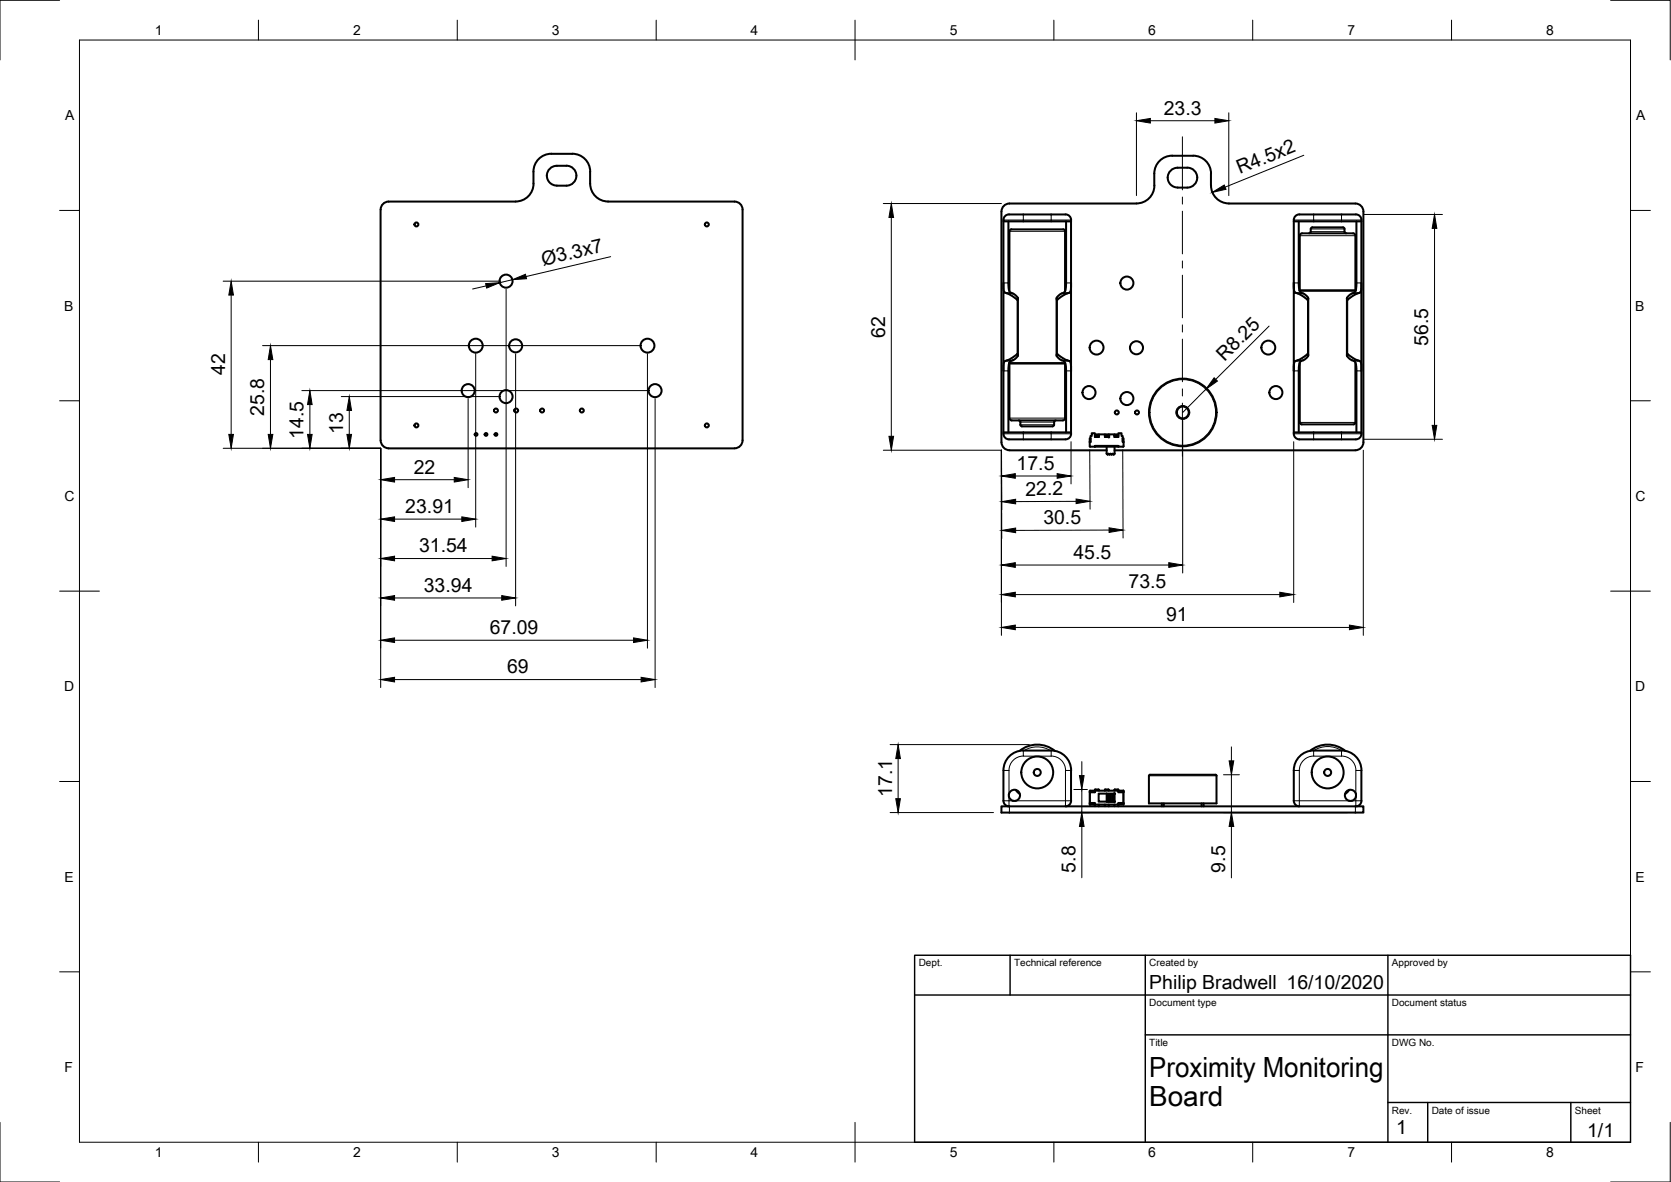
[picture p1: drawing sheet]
<svg xmlns="http://www.w3.org/2000/svg" width="420mm" height="297mm" viewBox="0 0 420 297" stroke-linecap="round" stroke-linejoin="round" font-family="sans-serif">
<!-- layer: Visible -->
<g fill="none" stroke="#000" stroke-width=".51">
<path d="M294.7 39.1h5.3M294.7 39.1a4.5 4.5 0 0 0-4.5 4.5v3M300 39.1a4.5 4.5 0 0 1 4.5 4.5 7.4 7.4 0 0 0 1.1 5.9 4.5 4.5 0 0 0 3.4 1.6M95.7 52.7v58M129.6 50.7h-31.9a2 2 0 0 0-2 2M140 41.7h2.4M140 46.7h2.4M140 41.7a2.49 2.49 0 0 0-2.5 2.5 2.49 2.49 0 0 0 2.5 2.4M142.4 41.6a2.51 2.51 0 0 1 2.5 2.5 2.51 2.51 0 0 1-2.5 2.6M148.4 43.1v3.1M148.4 43.1a4.5 4.5 0 0 0-4.5-4.4l-5.3-.1a4.5 4.5 0 0 0-4.5 4.5 9.9 9.9 0 0 1-.6 5.3 4.5 4.5 0 0 1-3.8 2.2M148.4 46.1a4.5 4.5 0 0 0 4.5 4.5l31.8 .1a2 2 0 0 1 2 2v58"/>
<path d="M251.8 53.2v57.9a2 2 0 0 0 2 2l24.5 .1M252.3 55.3a1.59 1.59 0 0 1 2.1-1.4h12.4a2.69 2.69 0 0 1 2.3 .6l.2 .8M252.3 55.6v53.1a1.63 1.63 0 0 0 2.1 1.7h12.4a2.27 2.27 0 0 0 2.5-1v-.7h-17M252.3 55.3v.3h17v-.3M253.6 55.6v16.1l.1 1.2a.98 .98 0 0 0 .9 .8M254.3 57.6h12a1.2 1.2 0 0 1 1.5 .5M254.3 57.6l-.4 .3-.1 .2v15.1M267.8 58.1v15.1M268.1 55.6l-.1 16.7-.3 1-1.7 1.1-.3 .4v.5l2.7-1.6M269.3 55.6v15.5M285.7 51.1h-31.9a2 2 0 0 0-2 2M290.3 46.6a4.5 4.5 0 0 1-4.5 4.5"/>
<path d="M296.1 42.1h2.4M296.1 42.1a2.49 2.49 0 0 0-2.5 2.5 2.49 2.49 0 0 0 2.5 2.5M298.5 42.1a2.51 2.51 0 0 1 2.5 2.5 2.51 2.51 0 0 1-2.5 2.5h-2.4M309 51.1h31.8a2 2 0 0 1 2 2M325.3 55.3v.3h17M325.3 55.6v15.5M326.6 55.6v15.9l.1 1.4 .5 .7M326.7 53.9h13.2a2.69 2.69 0 0 1 2.2 .6l.2 .8M326.7 53.9a1.41 1.41 0 0 0-1.4 1.4M329.2 58.6l.3-.2 .1-.9a1.01 1.01 0 0 1 1.3-.4h5.8a1.07 1.07 0 0 1 1.4 .4v.7l.4 .4M341.1 55.6v16.1l-.2 1.2a1.05 1.05 0 0 1-1 .9l-1.2 1 .1 .5 1.6-1.1 1.7-.8 .2-.7v-1.6M342.3 55.3v53.4"/>
<path d="M342.8 53.2v57.9a2 2 0 0 1-2 2l-60.6 .1M252.3 71.1l.1 1.8a.85 .85 0 0 0 .8 .8l2.6 1.6 .1-.5-1.3-1.1M255.9 75v14.3M265.7 75v14.3M268.9 73.6l.3-.5 .1-2v22.1l-.1-2-.3-.5M268.9 73.5l-.5 .2M326.8 73.2v-14a1.17 1.17 0 0 1 1.6-.6h10.9a1.24 1.24 0 0 1 1.5 .6v14M326.8 73h14M327.2 73.6l.8 .3 .7 .6 .3 .4-.2 .4-1.3-1-1.3-.6a1.41 1.41 0 0 1-.9-1.9v-.7v22.1l.1-2 .3-.5M329 75v14.3M338.7 75v14.3M252.7 90.7l-.4 .7v1.8"/>
<path d="M253.2 90.6l2.7-1.6v.4l-.1 .3-1.2 .9M253.2 90.5l-.5 .2M253.8 91.3h14M253.8 91.1v14M254.1 90.7l-.4 .6-.1 1.2v16.2M254.6 90.6l-.4 .1M267 90.6l-1.2-1v-.6l2.6 1.6M267 90.6l.5 .1M267.5 90.7l.4 .6 .2 1.5v15.9M267.8 91.1v14M268.4 90.5l.5 .2M269.3 93.2v15.5"/>
<path d="M325.3 93.2v15.5M326.2 90.6l2.6-1.6v.6l-1.2 1M326.2 90.5l-.5 .2M326.8 91.1v15a1.14 1.14 0 0 0 1.5 .5h11a1.18 1.18 0 0 0 1.5-.5v-15M327.2 90.7l-.5 .6-.1 1.5v15.9M327.6 90.6l-.4 .1M340 90.6l.5 .1M340 90.6l-1.1-.9-.2-.3 .1-.4 2.6 1.6M340.5 90.7l.4 .6 .2 1.2v16.2M341.4 90.5l.5 .2M341.9 90.7l.4 .7v1.8M95.7 110.7a2 2 0 0 0 2 2"/>
<path d="M97.7 112.7h87M186.7 110.7a2 2 0 0 1-2 2M253.8 105.1a1.16 1.16 0 0 0 1.6 .5h10.8a1.25 1.25 0 0 0 1.6-.5M256.1 105.6l.4 .3 .1 1 .4 .2M256.9 107.2h7.7M265 106.1v.8l-.3 .2M265.5 105.6l-.4 .5M274 110.2h.2v.9h-.2zM275.3 109.5v-.6h-.8v.7h-.3v1.5h-.2M275.3 109.5h1v.3h-1zM275.3 109.2h1M276.3 109.5v-.3h1.5v.3"/>
<path d="M277.8 109.5h1v.3h-1zM277.8 109.2h1M278.3 112.3v1.7l.2 .2 .3-.2 .2 .2 .3-.2 .2 .2 .3-.2 .2 .2 .3-.2M280.2 109.5v-.3h-1.4v.6M280.2 109.5h1v.3h-1zM280.2 109.2h1M280.2 112.3v1.7M281.2 109.5v-.6h.8v.7h.3l.2 2.6-1.3 .1v-.2h-5.9v.2v-.2h5.9v.2h-7.1l-.1-1.2M282.3 110.2h.2v.9h-.2zM326.7 110.4h13.2a2.27 2.27 0 0 0 2.4-1v-.7h-17a1.47 1.47 0 0 0 1.4 1.7M255.3 198.5l1.1 1.1M256.4 188.7a7 7 0 0 1 8.8 0"/>
<path d="M257.3 188.6h7M257.3 188.6a5 5 0 0 0-5 5v7.6a1.41 1.41 0 0 0 1.4 1.4M264.3 188.6a5 5 0 0 1 5 5v7.6a1.41 1.41 0 0 1-1.4 1.4M274 199.1h1.3v-.4h5.9v.4h1.3M274 199l.1 .1M275.3 198.7h-1.3v3.2M275.3 198.5v.5M275.3 198.5h1M276.3 198.5v.2M277.8 198.5h1M277.8 198.5v.2M278.3 199.4h-2.1v2.1h2.1"/>
<path d="M278.3 199.4h1.9v2.1h-1.9M278.3 199.4v2.1M278.8 198.5v.2M280.2 198.5v.2M280.2 198.5h1M281.2 199v-.3h1.3v3.2M281.2 198.5v.2M282.5 199l-.1 .1M289 194.8l15.2-.1a1.54 1.54 0 0 1 1.7 .3v6.9h-17zM329.4 188.7a7 7 0 0 1 8.9 0M330.3 188.6h7M330.3 188.6a5 5 0 0 0-5 5v7.6a1.41 1.41 0 0 0 1.4 1.4"/>
<path d="M337.3 188.6a5 5 0 0 1 5 5v7.6a1.41 1.41 0 0 1-1.4 1.4M339.3 198.5l-1.1 1.1M340.9 199.5v.7M340.9 199.5a1.41 1.41 0 0 0-2.2-.8 1.41 1.41 0 0 0 0 2.3 1.41 1.41 0 0 0 2.2-.8M251.8 202.6h91v1.6h-91zM254.7 201.2h.7M255.4 201.2a1.41 1.41 0 0 0 .8-2.1 1.41 1.41 0 0 0-2.3 0 1.41 1.41 0 0 0 .8 2.1M274 201.8h.2M274 201.9v.3h1.3v-.3M274.1 201.8l-.1 .1M274.2 201.8h1.1v.4h5.9v-.4h1.3M275.3 202.2v.3"/>
<path d="M275.3 202.5v.1M276.3 202.2v.3M276.3 202.5v.1M277.8 202.2v.4M278.8 202.2v.3M278.8 202.5v.1M280.2 202.2v.4M281.2 201.9v.6M281.2 202.5v.1M282.4 201.8l.1 .1M282.5 201.9v.3h-1.3M292.1 201.9v.7"/>
<path d="M292.6 201.9v.7M302.1 201.9v.7M302.6 201.9v.7"/>
<circle cx="104.7" cy="56.4" r=".5"/>
<circle cx="177.7" cy="56.4" r=".5"/>
<circle cx="127.2" cy="70.7" r="1.64"/>
<circle cx="283.3" cy="71.1" r="1.64"/>
<circle cx="117.7" cy="98.2" r="1.64"/>
<circle cx="119.6" cy="86.9" r="1.75"/>
<circle cx="127.2" cy="99.7" r="1.64"/>
<circle cx="129.7" cy="86.9" r="1.64"/>
<circle cx="162.8" cy="86.9" r="1.75"/>
<circle cx="164.7" cy="98.2" r="1.64"/>
<circle cx="273.8" cy="98.7" r="1.64"/>
<circle cx="275.7" cy="87.4" r="1.75"/>
<circle cx="285.8" cy="87.4" r="1.64"/>
<circle cx="318.9" cy="87.4" r="1.75"/>
<circle cx="320.8" cy="98.7" r="1.64"/>
<circle cx="104.7" cy="106.9" r=".5"/>
<circle cx="119.7" cy="109.2" r=".35"/>
<circle cx="122.2" cy="109.2" r=".35"/>
<circle cx="124.7" cy="109.2" r=".35"/>
<circle cx="124.7" cy="103.2" r=".5"/>
<circle cx="129.8" cy="103.2" r=".5"/>
<circle cx="136.3" cy="103.2" r=".5"/>
<circle cx="146.3" cy="103.2" r=".5"/>
<circle cx="177.7" cy="106.9" r=".5"/>
<circle cx="280.8" cy="103.6" r=".5"/>
<circle cx="283.3" cy="100.2" r="1.64"/>
<circle cx="285.9" cy="103.6" r=".5"/>
<circle cx="297.4" cy="103.6" r="8.5"/>
<circle cx="297.4" cy="103.6" r="1.49"/>
<circle cx="260.8" cy="194.1" r=".88"/>
<circle cx="260.8" cy="194.1" r="4"/>
<circle cx="333.8" cy="194.1" r=".88"/>
<circle cx="333.8" cy="194.1" r="4"/>
</g>
<!-- layer: Visible Narrow -->
<g fill="none" stroke="#000" stroke-width=".25">
<path d="M252.3 55.3h5M253.8 58.1h14M257.3 53.9v1.4M257.3 55.3h7M257.3 55.3v.3M264.3 53.9v1.4M264.3 55.3h5M264.3 55.3v.3M325.3 55.3h5M326.8 59.2h14M329.6 58.2h8.5M329.6 57.5h8.5"/>
<path d="M330.3 53.9v1.4M330.3 55.3h7M330.3 55.3v.3M337.3 53.9v1.4M337.3 55.3h5M337.3 55.3v.3M252.3 71.1h1.3M252.7 73.6h1.4M253.2 73.7h1.4M255.8 75.3v13.7M265.9 75.3v13.7M267 73.7h1.4"/>
<path d="M267.5 73.6h1.4M268.1 71.1h1.2M325.3 71.1h1.3M325.7 73.6h1.5M326.2 73.7h1.4M328.8 75.3v13.7M338.9 75.3v13.7M340 73.7h1.4M340.5 73.6h1.4M341.1 71.1h1.2M252.3 93.2h1.3M252.7 90.7h1.4"/>
<path d="M253.2 90.6h1.4M267 90.6h1.4M267.5 90.7h1.4M268.1 93.2h1.2M325.3 93.2h1.3M325.7 90.7h1.5M326.2 90.6h1.4M340 90.6h1.4M340.5 90.7h1.4M341.1 93.2h1.2M252.3 109h5M253.8 105.1h14"/>
<path d="M256.6 106.1h8.4M256.6 106.8h8.4M257.3 109v1.4M257.3 109h7M257.3 108.7v.3M264.3 109v1.4M264.3 109h5M264.3 108.7v.3M275.4 109.5v.3M276.2 109.5v.3M277.9 109.5v.3M278.7 109.5v.3"/>
<path d="M280.3 109.5v.3M281.1 109.5v.3M325.3 109h5M326.8 106.2h14M330.3 109v1.4M330.3 109h7M330.3 108.7v.3M337.3 109v1.4M337.3 109h5M337.3 108.7v.3M252.3 193.6h1.4M253.7 193.6v5.9"/>
<path d="M257.3 188.6v1.4h7M257.3 190a3.6 3.6 0 0 0-3.6 3.6M264.1 188.6a6.4 6.4 0 0 0-6.6 0M264.3 188.6v1.4M264.3 190a3.6 3.6 0 0 1 3.6 3.6M269.3 193.6h-1.4v7.6M274 199l.2 .1-.2 2.8M274.1 198.7v.3h1.2M278.3 199.4v2.1M278.5 199.4v2.1M278.7 199.4v2.1M278.8 199.4v2.1"/>
<path d="M279 199.4v2.1M279.2 199.4v2.1M279.3 199.4v2.1M279.5 199.4v2.1M279.7 199.4v2.1M279.8 199.4v2.1M280 199.4v2.1M280.2 199.4v2.1M282.4 199.1v2.7M282.4 198.7v.3h-1.2M282.5 199l-.1 .1M288.9 195h17"/>
<path d="M325.3 193.6h1.4M326.7 193.6v7.6M330.3 190a3.6 3.6 0 0 0-3.6 3.6M330.3 188.6a6.1 6.1 0 0 1 7 .2v1.2h-7zM337.3 190a3.6 3.6 0 0 1 3.6 3.6M342.3 193.6h-1.4v5.9M252.3 201.2h1.4M253.7 201.2v1.4M253.7 201.2h1M253.7 200.2v1M253.8 202.6v1.6M255.4 201.2h12.5"/>
<path d="M267.9 201.2v1.4M267.9 201.2h1.4M275.3 201.9h-1.2v.3M281.2 201.9h1.2v.3M282.4 201.8l.1 .1M325.3 201.2h1.4M326.7 201.2v1.4M326.7 201.2h12.5M339.9 201.2h1M340.8 202.6v1.6M340.9 201.2v1.4M340.9 201.2h1.4"/>
<path d="M340.9 200.2v1"/>
<circle cx="297.4" cy="103.6" r="1.75"/>
<circle cx="297.4" cy="103.6" r="8.2"/>
</g>
<!-- layer: Visible -->
<g fill="#000" stroke="#000" stroke-width=".25">
<circle cx="278.8" cy="109.8" r=".24"/>
<circle cx="278.8" cy="109.5" r=".24"/>
<circle cx="280.2" cy="199.4" r=".24"/>
<circle cx="280.2" cy="201.5" r=".24"/>
</g>
<!-- layer: Border -->
<g fill="none" stroke="#000" stroke-width=".25">
<path d="M15 .1h-15v15M20 10.1h390v276.9h-390zM65 5.1v5M115 5.1v5M165 5.1v5M215 5.1v10M265 5.1v5M315 5.1v5M365 5.1v5M405 .1h15v15M15 52.9h5M410 52.9h5"/>
<path d="M15 100.7h5M410 100.7h5M15 148.6h10M405 148.6h10M15 196.4h5M410 196.4h5M15 244.2h5M410 244.2h5M0 282.1v14.9h15M65 287v5M115 287v5M165 287v5"/>
<path d="M215 282.1v9.9M265 287v5M315 287v5M365 287v5M420 282.1v14.9h-15"/>
</g>
<!-- layer: TitleBlock -->
<path d="M230 240.1h180v46.9h-180zM230 250h180M254 240.1v9.9M288 240.1v46.9M349 240.1v46.9M288 260.1h122M349 277.1h61M359 277.1v9.9M395 277.1v9.9" fill="none" stroke="#000" stroke-width=".36"/>
<!-- layer: Dimensions -->
<g fill="none" stroke="#000" stroke-width=".25">
<path d="M285.7 28.3v20.9M289.2 30.3h16.3M309 28.3v20.9M327.8 39l-19.8 8M222.1 51.1h29.7M224.1 54.7v55M342.9 53.9h19.8M360.7 57.4v49.5M56.1 70.7h69.1M58.1 74.2v35M122.2 71.8l-3.4 .8M127.3 72.7v69.7"/>
<path d="M128.9 70.3l-3.3 .7M153.5 64.5l-21.2 5M66 86.9h94.8M68 90.4v18.8M75.9 98.2h86.8M85.8 99.7h39.4M119.6 88.9v43.6M129.6 88.9v63.4M162.8 88.9v74M303.2 97.8l-5.8 5.9M319.1 81.9l-13.4 13.4M56.1 112.7h39.6v60.1"/>
<path d="M77.9 101.7v7.5M87.8 103.2v6M117.7 100.2v22.4M164.7 100.2v72.6M222.1 113.1h29.7M251.8 113.1v46.6M251.8 113.1l.1 22.2M251.8 113.1l.1 15M255.3 119.6h10.5M269.3 111v10.6M274 113.1l.1 14.9M282.3 113.1l.1 22.1"/>
<path d="M297.4 105.6v38.4M325.3 111v40.4M342.8 113.1v46.6M342.9 110.4h19.8M99.2 120.6h15M99.2 130.5h16.9M270.6 126l-15.2 .1M278.9 133.2l-23.5 .1M99.2 140.4h24.5M99.2 150.3h27M255.3 157.7h84M255.3 149.4h66.5"/>
<path d="M255.3 142h38.6M99.2 160.9h60.1M99.2 170.8h62M223.8 187.1h35M225.8 190.6v10.1M270 198.4h3.4M272 191.4v3.5M272 198.4v5.8M307.6 194.7h4M309.6 187.7v3.5M309.6 194.7v9.5M223.8 204.2h26"/>
<path d="M253.8 204.2h20.2M272 207.7v12.9M307.6 204.2h31.2M309.6 207.7v12.9"/>
</g>
<g fill="#000" stroke="#000" stroke-width=".25">
<path d="M285.7 30.3l3.5-.5v1.1zM305.5 29.8l3.5 .5-3.5 .6zM224.1 51.1l.6 3.6h-1.2zM304.8 48.4l3-1.9 .5 1.1zM360.7 53.9l.6 3.5h-1.2zM58.1 70.7l.6 3.5h-1.2zM122.1 71.3l3.5-.3-3.2 1.4zM128.9 70.3l3.2-1.4 .3 1.1zM68 86.9l.6 3.5h-1.2zM305.3 94.9l.8 .9-2.9 2zM57.5 109.2h1.2l-.6 3.5zM67.4 109.2h1.2l-.6 3.5z"/>
<path d="M77.3 109.2h1.2l-.6 3.5zM77.9 98.2l.6 3.5h-1.2zM87.2 109.2h1.2l-.6 3.5zM87.8 99.7l.6 3.5h-1.2zM95.7 120.6l3.5-.6v1.1zM114.2 120l3.5 .6-3.5 .5zM223.5 109.7h1.2l-.6 3.4zM251.8 119.6l3.5-.6v1.2zM265.8 119l3.5 .6-3.5 .6zM360.1 106.9h1.2l-.6 3.5zM95.7 130.5l3.5-.6v1.1zM95.7 140.4l3.5-.6v1.1z"/>
<path d="M116.1 129.9l3.5 .6-3.5 .5zM123.7 139.8l3.6 .6-3.6 .5zM251.9 133.3l3.5-.6v1.2zM251.9 126.1l3.5-.6v1.1zM270.6 125.4l3.5 .6-3.5 .6zM278.9 132.6l3.5 .6-3.5 .6zM95.7 150.3l3.5-.6v1.1zM126.2 149.7l3.4 .6-3.4 .5zM251.8 157.7l3.5-.6v1.1zM251.8 149.4l3.5-.6v1.2zM251.8 142l3.5-.6v1.2zM293.9 141.4l3.5 .6-3.5 .6z"/>
<path d="M321.8 148.8l3.5 .6-3.5 .6zM339.3 157.1l3.5 .6-3.5 .5zM95.7 160.9l3.5-.6v1.2zM95.7 170.8l3.5-.6v1.2zM159.3 160.3l3.5 .6-3.5 .6zM161.2 170.2l3.5 .6-3.5 .6zM225.8 187.1l.6 3.5h-1.2zM271.4 194.9h1.2l-.6 3.5zM309.1 191.2h1.1l-.6 3.5zM225.2 200.7h1.2l-.6 3.5zM272 204.2l.6 3.5h-1.2zM309.6 204.2l.6 3.5h-1.1z"/>
</g>
<!-- layer: Center Lines -->
<path d="M297.3 34.4v13.3M297.3 49.5v1.8M297.3 53.1v10.7M297.3 65.6v1.8M297.3 69.2v10.7M297.3 81.6v1.8M297.3 85.2v10.7M297.3 97.7v1.8M297.3 101.3v13.3" fill="none" stroke="#000" stroke-width=".25"/>
<g font-size="7">
<text x="289" y="270.6">Proximity Monitoring</text>
<text x="289" y="278.1">Board</text>
</g>
<g font-size="4.9">
<text x="292.6" y="28.8">23.3</text>
<text x="311.7" y="43.8" transform="rotate(-22 311.7 43.8)">R4.5x2</text>
<text x="136.6" y="66.8" transform="rotate(-13 136.6 66.8)">Ø3.3x7</text>
<text x="222.5" y="84.8" transform="rotate(-90 222.5 84.8)">62</text>
<text x="359.1" y="86.9" transform="rotate(-90 359.1 86.9)">56.5</text>
<text x="56.6" y="94.3" transform="rotate(-90 56.6 94.3)">42</text>
<text x="307.8" y="91" transform="rotate(-45 307.8 91)">R8.25</text>
<text x="66.5" y="104.5" transform="rotate(-90 66.5 104.5)">25.8</text>
<text x="76.3" y="110.3" transform="rotate(-90 76.3 110.3)">14.5</text>
<text x="86.3" y="109" transform="rotate(-90 86.3 109)">13</text>
<text x="104.1" y="119.1">22</text>
<text x="255.6" y="118.1">17.5</text>
<text x="257.8" y="124.5">22.2</text>
<text x="101.9" y="128.9">23.91</text>
<text x="262.3" y="131.7">30.5</text>
<text x="105.4" y="138.8">31.54</text>
<text x="269.9" y="140.4">45.5</text>
<text x="106.6" y="148.7">33.94</text>
<text x="283.8" y="147.9">73.5</text>
<text x="123.1" y="159.3">67.09</text>
<text x="293.2" y="156.1">91</text>
<text x="127.5" y="169.2">69</text>
<text x="224.3" y="200.2" transform="rotate(-90 224.3 200.2)">17.1</text>
<text x="270.4" y="219.3" transform="rotate(-90 270.4 219.3)">5.8</text>
<text x="308.1" y="219.3" transform="rotate(-90 308.1 219.3)">9.5</text>
<text x="289" y="248.5">Philip Bradwell 16/10/2020</text>
<text x="351" y="285">1</text>
<text x="399.1" y="285.7">1/1</text>
</g>
<g font-size="3.5">
<text x="39" y="8.8">1</text>
<text x="88.8" y="8.8">2</text>
<text x="138.8" y="8.8">3</text>
<text x="188.7" y="8.8">4</text>
<text x="238.8" y="8.8">5</text>
<text x="288.7" y="8.8">6</text>
<text x="338.8" y="8.8">7</text>
<text x="388.8" y="8.8">8</text>
<text x="16.4" y="30.2">A</text>
<text x="411.4" y="30.2">A</text>
<text x="16.2" y="78">B</text>
<text x="411.2" y="78">B</text>
<text x="16.2" y="125.9">C</text>
<text x="411.2" y="125.9">C</text>
<text x="16.2" y="173.7">D</text>
<text x="411.2" y="173.7">D</text>
<text x="16.2" y="221.6">E</text>
<text x="411.2" y="221.6">E</text>
<text x="16.2" y="269.4">F</text>
<text x="411.2" y="269.4">F</text>
<text x="39" y="290.8">1</text>
<text x="88.8" y="290.8">2</text>
<text x="138.8" y="290.8">3</text>
<text x="188.7" y="290.8">4</text>
<text x="238.8" y="290.8">5</text>
<text x="288.7" y="290.8">6</text>
<text x="338.8" y="290.8">7</text>
<text x="388.8" y="290.8">8</text>
</g>
<g font-size="2.5">
<text x="231" y="242.9">Dept.</text>
<text x="255" y="242.9">Technical reference</text>
<text x="289" y="242.9">Created by</text>
<text x="350" y="242.9">Approved by</text>
<text x="289" y="252.8">Document type</text>
<text x="350" y="252.8">Document status</text>
<text x="289" y="262.9">Title</text>
<text x="350" y="262.9">DWG No.</text>
<text x="350" y="279.9">Rev.</text>
<text x="360" y="279.9">Date of issue</text>
<text x="396" y="279.9">Sheet</text>
</g>
</svg>
